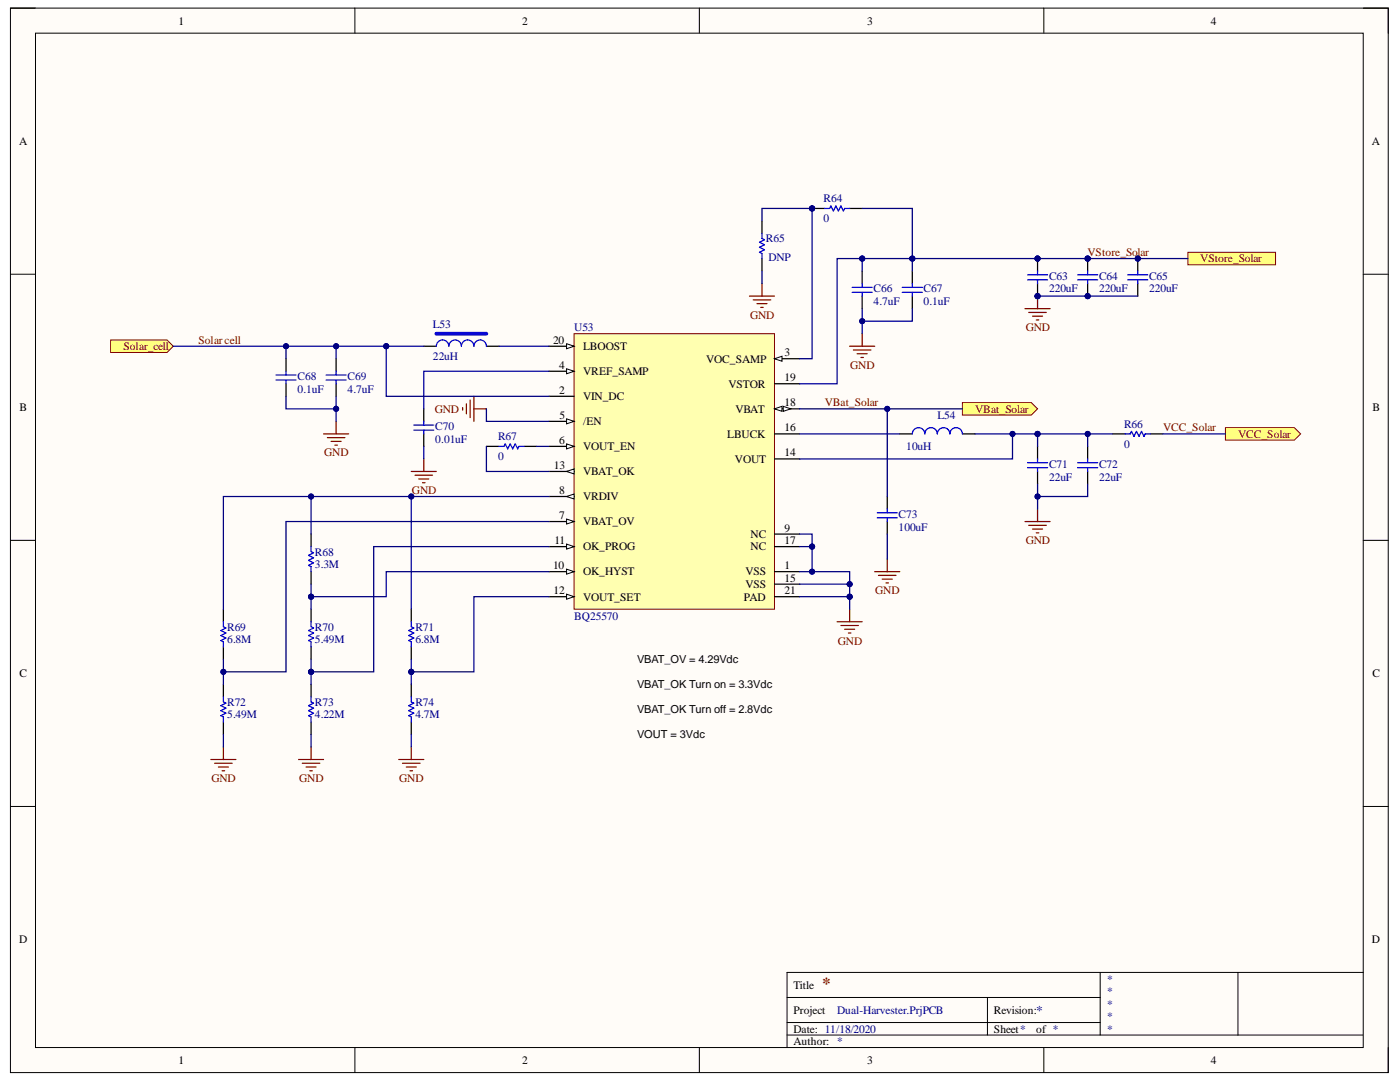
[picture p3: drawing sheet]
<svg xmlns="http://www.w3.org/2000/svg" width="279mm" height="216mm" viewBox="0 0 279 216" stroke-linecap="round" stroke-linejoin="round" font-family="sans-serif">
<path d="M2.1 1.6h275v212.4h-275z" fill-rule="evenodd" fill="#fffcf8"/>
<path d="M2.1 1.6h275v212.4h-275z" fill="none" stroke="#000" stroke-width=".2"/>
<path d="M7.1 6.6h265v202.4h-265z" fill-rule="evenodd" fill="#fffcf8"/>
<g fill="none" stroke="#000" stroke-width=".2">
<path d="M2.1 1.6h5M7.1 6.6h265v202.4h-265zM70.8 1.6v5M139.6 1.6v5M208.3 1.6v5M272.1 1.6h5v5M2.1 54.7h5M272.1 54.7h5M2.1 107.8h5M272.1 107.8h5M2.1 160.9h5M272.1 160.9h5"/>
<path d="M157.1 199h62.5M197.1 199v7.5M219.6 194v12.5M247.1 194v12.5M272.1 194h-115v15M70.8 209v5M139.6 209v5M157.1 206.5h115M157.1 204h62.5M208.3 209v5M277.1 209v5"/>
</g>
<circle cx="162.1" cy="41.6" r=".5" fill="#000080"/>
<circle cx="162.1" cy="41.6" r=".5" fill="none" stroke="#000080" stroke-width=".2"/>
<path d="M162.1 41.6h2.5M169.6 41.6h2.5" fill="none" stroke="#000" stroke-width=".25"/>
<circle cx="162.1" cy="41.6" r=".5" fill="#000080"/>
<circle cx="162.1" cy="41.6" r=".5" fill="none" stroke="#000080" stroke-width=".2"/>
<path d="M164.6 41.6h1l.2-.5 .5 1 .5-1 .5 1 .5-1 .5 1 .3-.5h1" fill="none" stroke="#00f" stroke-width=".25"/>
<circle cx="217.1" cy="51.6" r=".5" fill="#000080"/>
<circle cx="217.1" cy="51.6" r=".5" fill="none" stroke="#000080" stroke-width=".2"/>
<path d="M152.1 44.1v2.5M152.1 51.6v2.5" fill="none" stroke="#000" stroke-width=".25"/>
<path d="M152.1 46.6v1l.5 .2-1 .5 1 .5-1 .5 1 .5-1 .5 .5 .3v1" fill="none" stroke="#00f" stroke-width=".25"/>
<path d="M149.6 59.1h5M150.3 59.8h3.5M152.1 56.6v2.5M207.1 59.1v2.5M151.1 60.6h2M151.8 61.3h.5M204.6 61.6h5M205.3 62.3h3.5M206.1 63.1h2M206.8 63.8h.5" fill="none" stroke="#800000" stroke-width=".25"/>
<circle cx="207.1" cy="59.1" r=".5" fill="#000080"/>
<circle cx="207.1" cy="59.1" r=".5" fill="none" stroke="#000080" stroke-width=".2"/>
<circle cx="207.1" cy="59.1" r=".5" fill="#000080"/>
<circle cx="207.1" cy="59.1" r=".5" fill="none" stroke="#000080" stroke-width=".2"/>
<circle cx="207.1" cy="51.6" r=".5" fill="#000080"/>
<circle cx="207.1" cy="51.6" r=".5" fill="none" stroke="#000080" stroke-width=".2"/>
<path d="M207.1 56.6v2.5" fill="none" stroke="#000" stroke-width=".25"/>
<circle cx="207.1" cy="59.1" r=".5" fill="#000080"/>
<circle cx="207.1" cy="59.1" r=".5" fill="none" stroke="#000080" stroke-width=".2"/>
<path d="M207.1 51.6v2.5" fill="none" stroke="#000" stroke-width=".25"/>
<circle cx="207.1" cy="51.6" r=".5" fill="#000080"/>
<circle cx="207.1" cy="51.6" r=".5" fill="none" stroke="#000080" stroke-width=".2"/>
<path d="M205.1 54.8h4M205.1 55.8h4M207.1 54.1v.7M207.1 55.8v.8" fill="none" stroke="#00f" stroke-width=".25"/>
<circle cx="227.1" cy="51.6" r=".5" fill="#000080"/>
<circle cx="227.1" cy="51.6" r=".5" fill="none" stroke="#000080" stroke-width=".2"/>
<path d="M227.1 51.6v2.5M227.1 56.6v2.5" fill="none" stroke="#000" stroke-width=".25"/>
<circle cx="227.1" cy="51.6" r=".5" fill="#000080"/>
<circle cx="227.1" cy="51.6" r=".5" fill="none" stroke="#000080" stroke-width=".2"/>
<path d="M225.1 54.8h4M225.1 55.8h4M227.1 54.1v.7M227.1 55.8v.8" fill="none" stroke="#00f" stroke-width=".25"/>
<circle cx="217.1" cy="59.1" r=".5" fill="#000080"/>
<circle cx="217.1" cy="59.1" r=".5" fill="none" stroke="#000080" stroke-width=".2"/>
<circle cx="217.1" cy="51.6" r=".5" fill="#000080"/>
<circle cx="217.1" cy="51.6" r=".5" fill="none" stroke="#000080" stroke-width=".2"/>
<path d="M217.1 56.6v2.5" fill="none" stroke="#000" stroke-width=".25"/>
<circle cx="217.1" cy="59.1" r=".5" fill="#000080"/>
<circle cx="217.1" cy="59.1" r=".5" fill="none" stroke="#000080" stroke-width=".2"/>
<path d="M217.1 51.6v2.5" fill="none" stroke="#000" stroke-width=".25"/>
<circle cx="217.1" cy="51.6" r=".5" fill="#000080"/>
<circle cx="217.1" cy="51.6" r=".5" fill="none" stroke="#000080" stroke-width=".2"/>
<g fill="none" stroke="#00f" stroke-width=".25">
<path d="M170.1 57.3h4M170.1 58.3h4M172.1 56.6v.7M172.1 58.3v.8M180.1 57.3h4M180.1 58.3h4M182.1 56.6v.7M182.1 58.3v.8M215.1 54.8h4M215.1 55.8h4M217.1 54.1v.7M217.1 55.8v.8"/>
<path d="M55.1 74.8h4M55.1 75.8h4M57.1 74.1v.7M57.1 75.8v.8M65.1 74.8h4M65.1 75.8h4M67.1 74.1v.7M67.1 75.8v.8M87.1 69.1a1.25 1.25 0 0 1 1.2-1.3 1.25 1.25 0 0 1 1.3 1.3 1.25 1.25 0 0 1 1.2-1.3 1.25 1.25 0 0 1 1.3 1.3 1.25 1.25 0 0 1 1.2-1.3 1.25 1.25 0 0 1 1.3 1.3 1.25 1.25 0 0 1 1.2-1.3 1.25 1.25 0 0 1 1.3 1.3M82.6 84.8h4M82.6 85.8h4M84.6 84.1v.7"/>
<path d="M84.6 85.8v.8M99.6 89.1h1l.2-.5 .5 1 .5-1 .5 1 .5-1 .5 1 .3-.5h1M182.1 86.6a1.25 1.25 0 0 1 1.2-1.3 1.25 1.25 0 0 1 1.3 1.3 1.25 1.25 0 0 1 1.2-1.3 1.25 1.25 0 0 1 1.3 1.3 1.25 1.25 0 0 1 1.2-1.3 1.25 1.25 0 0 1 1.3 1.3 1.25 1.25 0 0 1 1.2-1.3 1.25 1.25 0 0 1 1.3 1.3M224.6 86.6h1l.2-.5 .5 1 .5-1 .5 1 .5-1 .5 1 .3-.5h1"/>
</g>
<g fill="none" stroke="#000" stroke-width=".25">
<path d="M172.1 54.1v2.5M172.1 59.1v2.5M182.1 54.1v2.5M182.1 59.1v2.5M57.1 71.6v2.5M57.1 76.6v2.5M67.1 71.6v2.5M67.1 76.6v2.5M84.6 69.1h2.5M97.1 69.1h2.5M84.6 81.6v2.5M84.6 86.6v2.5"/>
<path d="M97.1 89.1h2.5M104.6 89.1h2.5M179.6 86.6h2.5M192.1 86.6h2.5M222.1 86.6h2.5M229.6 86.6h2.5"/>
</g>
<g fill="none" stroke="#800000" stroke-width=".25">
<path d="M93.8 79.8v3.5M94.6 79.1v5M169.6 69.1h5M170.3 69.8h3.5M171.1 70.6h2M171.8 71.3h.5M172.1 66.6v2.5M64.6 86.6h5M65.3 87.3h3.5M66.1 88.1h2M66.8 88.8h.5M67.1 84.1v2.5"/>
<path d="M82.1 94.1h5M82.8 94.8h3.5M83.6 95.6h2M84.3 96.3h.5M84.6 91.6v2.5M92.3 81.3v.5M93.1 80.6v2M94.6 81.6h2.5"/>
</g>
<path d="M87.1 66.6h10" fill="none" stroke="#00f" stroke-width=".75"/>
<path d="M114.6 66.6h40v55h-40z" fill-rule="evenodd" fill="#ffffb0"/>
<path d="M114.6 66.6h40v55h-40z" fill="none" stroke="#800000" stroke-width=".2"/>
<path d="M109.6 69.1h5" fill="none" stroke="#000" stroke-width=".25"/>
<path d="M113.1 68.6l1.5 .5-1.5 .5z" fill="#f8fcff"/>
<path d="M113.1 68.6l1.5 .5-1.5 .5z" fill="none" stroke="#000" stroke-width=".2"/>
<path d="M109.6 74.1h5" fill="none" stroke="#000" stroke-width=".25"/>
<path d="M113.1 73.6l1.5 .5-1.5 .5z" fill="#f8fcff"/>
<path d="M113.1 73.6l1.5 .5-1.5 .5z" fill="none" stroke="#000" stroke-width=".2"/>
<path d="M109.6 79.1h5M109.6 84.1h5" fill="none" stroke="#000" stroke-width=".25"/>
<path d="M113.1 83.6l1.5 .5-1.5 .5z" fill="#f8fcff"/>
<path d="M113.1 83.6l1.5 .5-1.5 .5z" fill="none" stroke="#000" stroke-width=".2"/>
<path d="M109.6 89.1h5" fill="none" stroke="#000" stroke-width=".25"/>
<path d="M113.1 88.6l1.5 .5-1.5 .5z" fill="#f8fcff"/>
<path d="M113.1 88.6l1.5 .5-1.5 .5z" fill="none" stroke="#000" stroke-width=".2"/>
<path d="M109.6 94.1h5" fill="none" stroke="#000" stroke-width=".25"/>
<path d="M113.1 94.1l1.5-.5v1z" fill="#f8fcff"/>
<path d="M113.1 94.1l1.5-.5v1z" fill="none" stroke="#000" stroke-width=".2"/>
<path d="M109.6 99.1h5" fill="none" stroke="#000" stroke-width=".25"/>
<path d="M113.1 99.1l1.5-.5v1z" fill="#f8fcff"/>
<path d="M113.1 99.1l1.5-.5v1z" fill="none" stroke="#000" stroke-width=".2"/>
<path d="M109.6 104.1h5" fill="none" stroke="#000" stroke-width=".25"/>
<path d="M113.1 103.6l1.5 .5-1.5 .5z" fill="#f8fcff"/>
<path d="M113.1 103.6l1.5 .5-1.5 .5z" fill="none" stroke="#000" stroke-width=".2"/>
<path d="M109.6 109.1h5" fill="none" stroke="#000" stroke-width=".25"/>
<path d="M113.1 108.6l1.5 .5-1.5 .5z" fill="#f8fcff"/>
<path d="M113.1 108.6l1.5 .5-1.5 .5z" fill="none" stroke="#000" stroke-width=".2"/>
<path d="M109.6 114.1h5" fill="none" stroke="#000" stroke-width=".25"/>
<path d="M113.1 113.6l1.5 .5-1.5 .5z" fill="#f8fcff"/>
<path d="M113.1 113.6l1.5 .5-1.5 .5z" fill="none" stroke="#000" stroke-width=".2"/>
<path d="M109.6 119.1h5" fill="none" stroke="#000" stroke-width=".25"/>
<path d="M113.1 118.6l1.5 .5-1.5 .5z" fill="#f8fcff"/>
<path d="M113.1 118.6l1.5 .5-1.5 .5z" fill="none" stroke="#000" stroke-width=".2"/>
<path d="M154.6 91.6h5M154.6 86.6h5M154.6 81.6h5M154.6 119.1h5M154.6 116.6h5M154.6 114.1h5M154.6 109.1h5M154.6 106.6h5" fill="none" stroke="#000" stroke-width=".25"/>
<path d="M154.6 81.6l1.5-.5v1z" fill="#f8fcff"/>
<path d="M154.6 81.6l1.5-.5v1z" fill="none" stroke="#000" stroke-width=".2"/>
<path d="M156.3 81.1l1.5 .5-1.5 .5z" fill="#f8fcff"/>
<path d="M156.3 81.1l1.5 .5-1.5 .5z" fill="none" stroke="#000" stroke-width=".2"/>
<path d="M154.6 76.6h5M154.6 71.6h5" fill="none" stroke="#000" stroke-width=".25"/>
<path d="M154.6 71.6l1.5-.5v1z" fill="#f8fcff"/>
<path d="M154.6 71.6l1.5-.5v1z" fill="none" stroke="#000" stroke-width=".2"/>
<g fill="none" stroke="#000" stroke-width=".25">
<path d="M177.1 99.1v2.5M207.1 89.1v2.5M207.1 94.1v2.5M217.1 89.1v2.5M217.1 94.1v2.5M62.1 106.6v2.5M62.1 114.1v2.5M177.1 104.1v2.5M44.6 121.6v2.5M44.6 129.1v2.5M44.6 136.6v2.5M62.1 121.6v2.5"/>
<path d="M62.1 129.1v2.5M62.1 136.6v2.5M82.1 121.6v2.5M82.1 129.1v2.5M82.1 136.6v2.5M44.6 144.1v2.4M62.1 144.1v2.4M82.1 144.1v2.4"/>
</g>
<g fill="none" stroke="#00f" stroke-width=".25">
<path d="M205.1 92.3h4M205.1 93.3h4M207.1 91.6v.7M207.1 93.3v.8M215.1 92.3h4M215.1 93.3h4M217.1 91.6v.7M217.1 93.3v.8M62.1 109.1v1l.5 .2-1 .5 1 .5-1 .5 1 .5-1 .5 .5 .3v1M175.1 102.3h4M175.1 103.3h4M177.1 101.6v.7"/>
<path d="M177.1 103.3v.8M44.6 124.1v1l.5 .2-1 .5 1 .5-1 .5 1 .5-1 .5 .5 .3v1M44.6 139.1v1l.5 .2-1 .5 1 .5-1 .5 1 .5-1 .5 .5 .3v1M62.1 124.1v1l.5 .2-1 .5 1 .5-1 .5 1 .5-1 .5 .5 .3v1M62.1 139.1v1l.5 .2-1 .5 1 .5-1 .5 1 .5-1 .5 .5 .3v1M82.1 124.1v1l.5 .2-1 .5 1 .5-1 .5 1 .5-1 .5 .5 .3v1M82.1 139.1v1l.5 .2-1 .5 1 .5-1 .5 1 .5-1 .5 .5 .3v1"/>
</g>
<g fill="none" stroke="#800000" stroke-width=".25">
<path d="M174.6 114.1h5M175.3 114.8h3.5M176.1 115.6h2M176.8 116.3h.5M177.1 111.6v2.5M204.6 104.1h5M205.3 104.8h3.5M206.1 105.6h2M206.8 106.3h.5M207.1 101.6v2.5M167.1 124.1h5M167.8 124.8h3.5"/>
<path d="M168.6 125.6h2M169.3 126.3h.5M169.6 121.6v2.5M42.1 151.5h5M42.8 152.3h3.5M43.6 153h2M44.3 153.8h.5M44.6 149v2.5M59.6 151.5h5M60.3 152.3h3.5M61.1 153h2M61.8 153.8h.5"/>
<path d="M62.1 149v2.5M79.6 151.5h5M80.3 152.3h3.5M81.1 153h2M81.8 153.8h.5M82.1 149v2.5"/>
</g>
<path d="M22.1 67.8h11.2l1.3 1.3-1.3 1.2h-11.2z" fill-rule="evenodd" fill="#ffff80"/>
<path d="M22.1 67.8h11.2l1.3 1.3-1.3 1.2h-11.2z" fill="none" stroke="#800000" stroke-width=".2"/>
<path d="M244.6 85.3h13.7l1.3 1.3-1.3 1.2h-13.7z" fill-rule="evenodd" fill="#ffff80"/>
<path d="M244.6 85.3h13.7l1.3 1.3-1.3 1.2h-13.7z" fill="none" stroke="#800000" stroke-width=".2"/>
<path d="M192.1 80.3h13.7l1.3 1.3-1.3 1.2h-13.7z" fill-rule="evenodd" fill="#ffff80"/>
<path d="M192.1 80.3h13.7l1.3 1.3-1.3 1.2h-13.7z" fill="none" stroke="#800000" stroke-width=".2"/>
<path d="M237.1 50.3h17.5v2.5h-17.5z" fill-rule="evenodd" fill="#ffff80"/>
<path d="M237.1 50.3h17.5v2.5h-17.5z" fill="none" stroke="#800000" stroke-width=".2"/>
<path d="M162.1 41.6h-10v2.5" fill="none" stroke="#000080" stroke-width=".25"/>
<circle cx="162.1" cy="41.6" r=".5" fill="#000080"/>
<circle cx="162.1" cy="41.6" r=".5" fill="none" stroke="#000080" stroke-width=".2"/>
<path d="M172.1 51.6h10" fill="none" stroke="#000080" stroke-width=".25"/>
<circle cx="172.1" cy="51.6" r=".5" fill="#000080"/>
<circle cx="172.1" cy="51.6" r=".5" fill="none" stroke="#000080" stroke-width=".2"/>
<circle cx="182.1" cy="51.6" r=".5" fill="#000080"/>
<circle cx="182.1" cy="51.6" r=".5" fill="none" stroke="#000080" stroke-width=".2"/>
<path d="M182.1 51.6h25" fill="none" stroke="#000080" stroke-width=".25"/>
<circle cx="182.1" cy="51.6" r=".5" fill="#000080"/>
<circle cx="182.1" cy="51.6" r=".5" fill="none" stroke="#000080" stroke-width=".2"/>
<circle cx="207.1" cy="51.6" r=".5" fill="#000080"/>
<circle cx="207.1" cy="51.6" r=".5" fill="none" stroke="#000080" stroke-width=".2"/>
<path d="M172.1 51.6v2.5" fill="none" stroke="#000080" stroke-width=".25"/>
<circle cx="172.1" cy="51.6" r=".5" fill="#000080"/>
<circle cx="172.1" cy="51.6" r=".5" fill="none" stroke="#000080" stroke-width=".2"/>
<path d="M152.1 54.1v2.5M162.1 41.6v30h-2.5" fill="none" stroke="#000080" stroke-width=".25"/>
<circle cx="162.1" cy="41.6" r=".5" fill="#000080"/>
<circle cx="162.1" cy="41.6" r=".5" fill="none" stroke="#000080" stroke-width=".2"/>
<path d="M207.1 59.1h20" fill="none" stroke="#000080" stroke-width=".25"/>
<circle cx="207.1" cy="59.1" r=".5" fill="#000080"/>
<circle cx="207.1" cy="59.1" r=".5" fill="none" stroke="#000080" stroke-width=".2"/>
<circle cx="217.1" cy="59.1" r=".5" fill="#000080"/>
<circle cx="217.1" cy="59.1" r=".5" fill="none" stroke="#000080" stroke-width=".2"/>
<path d="M182.1 61.6v2.5h-10" fill="none" stroke="#000080" stroke-width=".25"/>
<circle cx="172.1" cy="64.1" r=".5" fill="#000080"/>
<circle cx="172.1" cy="64.1" r=".5" fill="none" stroke="#000080" stroke-width=".2"/>
<path d="M172.1 51.6h-5v25h-7.5" fill="none" stroke="#000080" stroke-width=".25"/>
<circle cx="172.1" cy="51.6" r=".5" fill="#000080"/>
<circle cx="172.1" cy="51.6" r=".5" fill="none" stroke="#000080" stroke-width=".2"/>
<path d="M77.1 69.1h7.5M99.6 69.1h10" fill="none" stroke="#000080" stroke-width=".25"/>
<circle cx="77.1" cy="69.1" r=".5" fill="#000080"/>
<circle cx="77.1" cy="69.1" r=".5" fill="none" stroke="#000080" stroke-width=".2"/>
<path d="M34.6 69.1h22.5" fill="none" stroke="#000080" stroke-width=".25"/>
<circle cx="57.1" cy="69.1" r=".5" fill="#000080"/>
<circle cx="57.1" cy="69.1" r=".5" fill="none" stroke="#000080" stroke-width=".2"/>
<path d="M67.1 69.1v2.5" fill="none" stroke="#000080" stroke-width=".25"/>
<circle cx="67.1" cy="69.1" r=".5" fill="#000080"/>
<circle cx="67.1" cy="69.1" r=".5" fill="none" stroke="#000080" stroke-width=".2"/>
<path d="M77.1 69.1v10h32.5" fill="none" stroke="#000080" stroke-width=".25"/>
<circle cx="77.1" cy="69.1" r=".5" fill="#000080"/>
<circle cx="77.1" cy="69.1" r=".5" fill="none" stroke="#000080" stroke-width=".2"/>
<path d="M57.1 79.1v2.5h10M109.6 74.1h-25v7.5" fill="none" stroke="#000080" stroke-width=".25"/>
<circle cx="67.1" cy="81.6" r=".5" fill="#000080"/>
<circle cx="67.1" cy="81.6" r=".5" fill="none" stroke="#000080" stroke-width=".2"/>
<path d="M97.1 81.6v2.5h12.5M159.6 86.6h20M194.6 86.6h7.5" fill="none" stroke="#000080" stroke-width=".25"/>
<circle cx="202.1" cy="86.6" r=".5" fill="#000080"/>
<circle cx="202.1" cy="86.6" r=".5" fill="none" stroke="#000080" stroke-width=".2"/>
<path d="M217.1 86.6h5" fill="none" stroke="#000080" stroke-width=".25"/>
<circle cx="217.1" cy="86.6" r=".5" fill="#000080"/>
<circle cx="217.1" cy="86.6" r=".5" fill="none" stroke="#000080" stroke-width=".2"/>
<path d="M207.1 86.6h10v2.5" fill="none" stroke="#000080" stroke-width=".25"/>
<circle cx="207.1" cy="86.6" r=".5" fill="#000080"/>
<circle cx="207.1" cy="86.6" r=".5" fill="none" stroke="#000080" stroke-width=".2"/>
<circle cx="217.1" cy="86.6" r=".5" fill="#000080"/>
<circle cx="217.1" cy="86.6" r=".5" fill="none" stroke="#000080" stroke-width=".2"/>
<path d="M207.1 86.6v2.5" fill="none" stroke="#000080" stroke-width=".25"/>
<circle cx="207.1" cy="86.6" r=".5" fill="#000080"/>
<circle cx="207.1" cy="86.6" r=".5" fill="none" stroke="#000080" stroke-width=".2"/>
<path d="M207.1 86.6h-5v5h-42.5" fill="none" stroke="#000080" stroke-width=".25"/>
<circle cx="207.1" cy="86.6" r=".5" fill="#000080"/>
<circle cx="207.1" cy="86.6" r=".5" fill="none" stroke="#000080" stroke-width=".2"/>
<circle cx="202.1" cy="86.6" r=".5" fill="#000080"/>
<circle cx="202.1" cy="86.6" r=".5" fill="none" stroke="#000080" stroke-width=".2"/>
<path d="M107.1 89.1h2.5M159.6 81.6h17.5v17.5" fill="none" stroke="#000080" stroke-width=".25"/>
<circle cx="177.1" cy="81.6" r=".5" fill="#000080"/>
<circle cx="177.1" cy="81.6" r=".5" fill="none" stroke="#000080" stroke-width=".2"/>
<path d="M84.6 89.1v2.5M97.1 89.1v5h12.5M217.1 96.6v2.5h-10" fill="none" stroke="#000080" stroke-width=".25"/>
<circle cx="207.1" cy="99.1" r=".5" fill="#000080"/>
<circle cx="207.1" cy="99.1" r=".5" fill="none" stroke="#000080" stroke-width=".2"/>
<path d="M62.1 99.1v7.5" fill="none" stroke="#000080" stroke-width=".25"/>
<circle cx="62.1" cy="99.1" r=".5" fill="#000080"/>
<circle cx="62.1" cy="99.1" r=".5" fill="none" stroke="#000080" stroke-width=".2"/>
<path d="M159.6 106.6h2.5v2.5" fill="none" stroke="#000080" stroke-width=".25"/>
<circle cx="162.1" cy="109.1" r=".5" fill="#000080"/>
<circle cx="162.1" cy="109.1" r=".5" fill="none" stroke="#000080" stroke-width=".2"/>
<path d="M159.6 109.1h2.5M177.1 106.6v5" fill="none" stroke="#000080" stroke-width=".25"/>
<circle cx="162.1" cy="109.1" r=".5" fill="#000080"/>
<circle cx="162.1" cy="109.1" r=".5" fill="none" stroke="#000080" stroke-width=".2"/>
<path d="M82.1 99.1v22.5" fill="none" stroke="#000080" stroke-width=".25"/>
<circle cx="82.1" cy="99.1" r=".5" fill="#000080"/>
<circle cx="82.1" cy="99.1" r=".5" fill="none" stroke="#000080" stroke-width=".2"/>
<path d="M162.1 109.1v5" fill="none" stroke="#000080" stroke-width=".25"/>
<circle cx="162.1" cy="109.1" r=".5" fill="#000080"/>
<circle cx="162.1" cy="109.1" r=".5" fill="none" stroke="#000080" stroke-width=".2"/>
<circle cx="162.1" cy="114.1" r=".5" fill="#000080"/>
<circle cx="162.1" cy="114.1" r=".5" fill="none" stroke="#000080" stroke-width=".2"/>
<path d="M109.6 114.1h-32.5v5h-15" fill="none" stroke="#000080" stroke-width=".25"/>
<circle cx="62.1" cy="119.1" r=".5" fill="#000080"/>
<circle cx="62.1" cy="119.1" r=".5" fill="none" stroke="#000080" stroke-width=".2"/>
<path d="M159.6 116.6h10" fill="none" stroke="#000080" stroke-width=".25"/>
<circle cx="169.6" cy="116.6" r=".5" fill="#000080"/>
<circle cx="169.6" cy="116.6" r=".5" fill="none" stroke="#000080" stroke-width=".2"/>
<path d="M62.1 116.6v2.5" fill="none" stroke="#000080" stroke-width=".25"/>
<circle cx="62.1" cy="119.1" r=".5" fill="#000080"/>
<circle cx="62.1" cy="119.1" r=".5" fill="none" stroke="#000080" stroke-width=".2"/>
<path d="M109.6 104.1h-52.5v30h-12.5" fill="none" stroke="#000080" stroke-width=".25"/>
<circle cx="44.6" cy="134.1" r=".5" fill="#000080"/>
<circle cx="44.6" cy="134.1" r=".5" fill="none" stroke="#000080" stroke-width=".2"/>
<path d="M159.6 119.1h10" fill="none" stroke="#000080" stroke-width=".25"/>
<circle cx="169.6" cy="119.1" r=".5" fill="#000080"/>
<circle cx="169.6" cy="119.1" r=".5" fill="none" stroke="#000080" stroke-width=".2"/>
<path d="M169.6 119.1v2.5" fill="none" stroke="#000080" stroke-width=".25"/>
<circle cx="169.6" cy="119.1" r=".5" fill="#000080"/>
<circle cx="169.6" cy="119.1" r=".5" fill="none" stroke="#000080" stroke-width=".2"/>
<path d="M62.1 119.1v2.5" fill="none" stroke="#000080" stroke-width=".25"/>
<circle cx="62.1" cy="119.1" r=".5" fill="#000080"/>
<circle cx="62.1" cy="119.1" r=".5" fill="none" stroke="#000080" stroke-width=".2"/>
<path d="M109.6 109.1h-35v25h-12.5" fill="none" stroke="#000080" stroke-width=".25"/>
<circle cx="62.1" cy="134.1" r=".5" fill="#000080"/>
<circle cx="62.1" cy="134.1" r=".5" fill="none" stroke="#000080" stroke-width=".2"/>
<path d="M109.6 119.1h-15v15h-12.5" fill="none" stroke="#000080" stroke-width=".25"/>
<circle cx="82.1" cy="134.1" r=".5" fill="#000080"/>
<circle cx="82.1" cy="134.1" r=".5" fill="none" stroke="#000080" stroke-width=".2"/>
<path d="M82.1 131.6v2.5" fill="none" stroke="#000080" stroke-width=".25"/>
<circle cx="82.1" cy="134.1" r=".5" fill="#000080"/>
<circle cx="82.1" cy="134.1" r=".5" fill="none" stroke="#000080" stroke-width=".2"/>
<path d="M62.1 131.6v2.5" fill="none" stroke="#000080" stroke-width=".25"/>
<circle cx="62.1" cy="134.1" r=".5" fill="#000080"/>
<circle cx="62.1" cy="134.1" r=".5" fill="none" stroke="#000080" stroke-width=".2"/>
<path d="M82.1 134.1v2.5" fill="none" stroke="#000080" stroke-width=".25"/>
<circle cx="82.1" cy="134.1" r=".5" fill="#000080"/>
<circle cx="82.1" cy="134.1" r=".5" fill="none" stroke="#000080" stroke-width=".2"/>
<path d="M62.1 134.1v2.5" fill="none" stroke="#000080" stroke-width=".25"/>
<circle cx="62.1" cy="134.1" r=".5" fill="#000080"/>
<circle cx="62.1" cy="134.1" r=".5" fill="none" stroke="#000080" stroke-width=".2"/>
<path d="M109.6 99.1h-65v22.5M44.6 146.5v2.5M62.1 146.5v2.5M82.1 146.5v2.5" fill="none" stroke="#000080" stroke-width=".25"/>
<circle cx="82.1" cy="99.1" r=".5" fill="#000080"/>
<circle cx="82.1" cy="99.1" r=".5" fill="none" stroke="#000080" stroke-width=".2"/>
<circle cx="62.1" cy="99.1" r=".5" fill="#000080"/>
<circle cx="62.1" cy="99.1" r=".5" fill="none" stroke="#000080" stroke-width=".2"/>
<path d="M77.1 69.1h-20v2.5" fill="none" stroke="#000080" stroke-width=".25"/>
<circle cx="77.1" cy="69.1" r=".5" fill="#000080"/>
<circle cx="77.1" cy="69.1" r=".5" fill="none" stroke="#000080" stroke-width=".2"/>
<circle cx="67.1" cy="69.1" r=".5" fill="#000080"/>
<circle cx="67.1" cy="69.1" r=".5" fill="none" stroke="#000080" stroke-width=".2"/>
<circle cx="57.1" cy="69.1" r=".5" fill="#000080"/>
<circle cx="57.1" cy="69.1" r=".5" fill="none" stroke="#000080" stroke-width=".2"/>
<path d="M159.6 114.1h10v5" fill="none" stroke="#000080" stroke-width=".25"/>
<circle cx="162.1" cy="114.1" r=".5" fill="#000080"/>
<circle cx="162.1" cy="114.1" r=".5" fill="none" stroke="#000080" stroke-width=".2"/>
<circle cx="169.6" cy="116.6" r=".5" fill="#000080"/>
<circle cx="169.6" cy="116.6" r=".5" fill="none" stroke="#000080" stroke-width=".2"/>
<circle cx="169.6" cy="119.1" r=".5" fill="#000080"/>
<circle cx="169.6" cy="119.1" r=".5" fill="none" stroke="#000080" stroke-width=".2"/>
<path d="M172.1 41.6h10v12.5" fill="none" stroke="#000080" stroke-width=".25"/>
<circle cx="182.1" cy="51.6" r=".5" fill="#000080"/>
<circle cx="182.1" cy="51.6" r=".5" fill="none" stroke="#000080" stroke-width=".2"/>
<path d="M207.1 51.6h30" fill="none" stroke="#000080" stroke-width=".25"/>
<circle cx="207.1" cy="51.6" r=".5" fill="#000080"/>
<circle cx="207.1" cy="51.6" r=".5" fill="none" stroke="#000080" stroke-width=".2"/>
<circle cx="217.1" cy="51.6" r=".5" fill="#000080"/>
<circle cx="217.1" cy="51.6" r=".5" fill="none" stroke="#000080" stroke-width=".2"/>
<circle cx="227.1" cy="51.6" r=".5" fill="#000080"/>
<circle cx="227.1" cy="51.6" r=".5" fill="none" stroke="#000080" stroke-width=".2"/>
<path d="M44.6 131.6v5" fill="none" stroke="#000080" stroke-width=".25"/>
<circle cx="44.6" cy="134.1" r=".5" fill="#000080"/>
<circle cx="44.6" cy="134.1" r=".5" fill="none" stroke="#000080" stroke-width=".2"/>
<path d="M67.1 79.1v5" fill="none" stroke="#000080" stroke-width=".25"/>
<circle cx="67.1" cy="81.6" r=".5" fill="#000080"/>
<circle cx="67.1" cy="81.6" r=".5" fill="none" stroke="#000080" stroke-width=".2"/>
<path d="M172.1 61.6v5" fill="none" stroke="#000080" stroke-width=".25"/>
<circle cx="172.1" cy="64.1" r=".5" fill="#000080"/>
<circle cx="172.1" cy="64.1" r=".5" fill="none" stroke="#000080" stroke-width=".2"/>
<path d="M207.1 96.6v5" fill="none" stroke="#000080" stroke-width=".25"/>
<circle cx="207.1" cy="99.1" r=".5" fill="#000080"/>
<circle cx="207.1" cy="99.1" r=".5" fill="none" stroke="#000080" stroke-width=".2"/>
<path d="M177.1 81.6h15M232.1 86.6h12.5" fill="none" stroke="#000080" stroke-width=".25"/>
<circle cx="177.1" cy="81.6" r=".5" fill="#000080"/>
<circle cx="177.1" cy="81.6" r=".5" fill="none" stroke="#000080" stroke-width=".2"/>
<text font-size="3.4" fill="#800000" x="164.1" y="197.3">*</text>
<text font-size="2.7" fill="#000080" x="206.8" y="202.4">*</text>
<g font-size="2.3">
<text x="35.6" y="4.9">1</text>
<text x="104.2" y="4.9">2</text>
<text x="173.1" y="4.9">3</text>
<text x="241.7" y="4.9">4</text>
<text x="3.8" y="28.9">A</text>
<text x="273.8" y="28.9">A</text>
<text x="110.4" y="68.6">20</text>
<text x="116.4" y="69.8">LBOOST</text>
<text x="156.6" y="71.1">3</text>
<text x="111.6" y="73.7">4</text>
<text x="116.4" y="74.8">VREF_SAMP</text>
<text x="140.9" y="72.4">VOC_SAMP</text>
<text x="145.4" y="77.4">VSTOR</text>
<text x="156.6" y="76.1">19</text>
<text x="3.9" y="82">B</text>
<text x="111.6" y="78.6">2</text>
<text x="111.7" y="83.6">5</text>
<text x="116.4" y="79.8">VIN_DC</text>
<text x="146.8" y="82.4">VBAT</text>
<text x="156.6" y="81.1">18</text>
<text x="273.9" y="82">B</text>
<text x="111.6" y="88.6">6</text>
<text x="116.4" y="84.9">/EN</text>
<text x="116.4" y="89.9">VOUT_EN</text>
<text x="145.2" y="87.4">LBUCK</text>
<text x="156.6" y="86.1">16</text>
<text x="110.6" y="93.6">13</text>
<text x="116.4" y="94.9">VBAT_OK</text>
<text x="146.7" y="92.3">VOUT</text>
<text x="156.6" y="91.1">14</text>
<text x="111.6" y="98.6">8</text>
<text x="116.4" y="99.9">VRDIV</text>
<text x="111.6" y="103.6">7</text>
<text x="116.4" y="104.9">VBAT_OV</text>
<text x="149.8" y="107.3">NC</text>
<text x="156.6" y="106.1">9</text>
<text x="110.4" y="113.6">10</text>
<text x="110.6" y="108.6">11</text>
<text x="116.4" y="109.8">OK_PROG</text>
<text x="149.8" y="109.8">NC</text>
<text x="156.6" y="113.6">1</text>
<text x="156.6" y="108.6">17</text>
<text x="110.5" y="118.6">12</text>
<text x="116.4" y="114.8">OK_HYST</text>
<text x="116.4" y="119.8">VOUT_SET</text>
<text x="148.4" y="119.8">PAD</text>
<text x="148.8" y="117.4">VSS</text>
<text x="148.8" y="114.8">VSS</text>
<text x="156.6" y="118.6">21</text>
<text x="156.6" y="116.1">15</text>
<text x="3.9" y="135.1">C</text>
<text x="273.9" y="135.1">C</text>
<text x="3.8" y="188.2">D</text>
<text x="273.8" y="188.2">D</text>
<text x="158.3" y="197.3">Title</text>
<text x="158.3" y="202.3">Project</text>
<text x="198.4" y="202.3">Revision:</text>
<text x="158.3" y="208.5">Author: *</text>
<text x="158.3" y="206.1">Date: 11/18/2020</text>
<text x="198.4" y="206.1">Sheet*</text>
<text x="206.8" y="206.1">of *</text>
<text x="35.6" y="212.3">1</text>
<text x="104.2" y="212.3">2</text>
<text x="173.1" y="212.3">3</text>
<text x="241.7" y="212.3">4</text>
</g>
<g font-size="2.3" fill="#000080">
<text x="164.4" y="40.3">R64</text>
<text x="164.4" y="44.4">0</text>
<text x="152.8" y="48.4">R65</text>
<text x="153.4" y="52.1">DNP</text>
<text x="174.3" y="58.3">C66</text>
<text x="184.3" y="58.3">C67</text>
<text x="209.4" y="58.3">220uF</text>
<text x="209.4" y="55.9">C63</text>
<text x="219.3" y="58.3">220uF</text>
<text x="219.3" y="55.9">C64</text>
<text x="229.3" y="58.3">220uF</text>
<text x="229.3" y="55.9">C65</text>
<text x="86.4" y="65.4">L53</text>
<text x="174.3" y="60.9">4.7uF</text>
<text x="184.3" y="60.9">0.1uF</text>
<text x="86.4" y="71.9">22uH</text>
<text x="114.6" y="66.1">U53</text>
<text x="59.4" y="75.9">C68</text>
<text x="69.4" y="75.9">C69</text>
<text x="59.4" y="78.4">0.1uF</text>
<text x="69.4" y="78.4">4.7uF</text>
<text x="187.1" y="83.6">L54</text>
<text x="86.9" y="88.4">0.01uF</text>
<text x="86.9" y="85.8">C70</text>
<text x="99.4" y="87.9">R67</text>
<text x="180.8" y="89.9">10uH</text>
<text x="224.3" y="89.4">0</text>
<text x="224.3" y="85.3">R66</text>
<text x="99.4" y="91.8">0</text>
<text x="209.4" y="95.9">22uF</text>
<text x="209.4" y="93.4">C71</text>
<text x="219.3" y="95.9">22uF</text>
<text x="219.3" y="93.4">C72</text>
<text x="179.3" y="105.9">100uF</text>
<text x="179.3" y="103.3">C73</text>
<text x="62.8" y="113.3">3.3M</text>
<text x="62.8" y="110.9">R68</text>
<text x="45.3" y="125.8">R69</text>
<text x="62.8" y="125.8">R70</text>
<text x="82.9" y="125.8">R71</text>
<text x="114.6" y="123.6">BQ25570</text>
<text x="45.3" y="128.4">6.8M</text>
<text x="62.8" y="128.4">5.49M</text>
<text x="82.9" y="128.4">6.8M</text>
<text x="45.3" y="143.3">5.49M</text>
<text x="45.3" y="140.8">R72</text>
<text x="62.8" y="143.3">4.22M</text>
<text x="62.8" y="140.8">R73</text>
<text x="82.9" y="143.3">4.7M</text>
<text x="82.9" y="140.8">R74</text>
<text x="220.9" y="196.1">*</text>
<text x="167.1" y="202.3">Dual-Harvester.PrjPCB</text>
<text x="220.9" y="198.5">*</text>
<text x="220.9" y="201.1">*</text>
<text x="220.9" y="203.5">*</text>
<text x="220.9" y="206.1">*</text>
</g>
<g font-size="2.3" fill="#800000">
<text x="217" y="51.2">VStore_Solar</text>
<text x="239.5" y="52.3">VStore_Solar</text>
<text x="149.7" y="63.6">GND</text>
<text x="24.6" y="69.8">Solar_cell</text>
<text x="39.6" y="68.6">Solar cell</text>
<text x="204.7" y="66.1">GND</text>
<text x="169.7" y="73.7">GND</text>
<text x="86.8" y="82.4">GND</text>
<text x="164.6" y="81.1">VBat_Solar</text>
<text x="194.6" y="82.4">VBat_Solar</text>
<text x="232.1" y="86.1">VCC_Solar</text>
<text x="247.1" y="87.4">VCC_Solar</text>
<text x="64.7" y="91.1">GND</text>
<text x="82.2" y="98.6">GND</text>
<text x="204.7" y="108.6">GND</text>
<text x="174.7" y="118.6">GND</text>
<text x="167.2" y="128.6">GND</text>
<text x="42.2" y="156.1">GND</text>
<text x="59.7" y="156.1">GND</text>
<text x="79.7" y="156.1">GND</text>
</g>
<g font-size="2.2">
<text x="127.1" y="132.3">VBAT_OV = 4.29Vdc</text>
<text x="127.1" y="137.3">VBAT_OK Turn on = 3.3Vdc</text>
<text x="127.1" y="142.3">VBAT_OK Turn off = 2.8Vdc</text>
<text x="127.1" y="147.3">VOUT = 3Vdc</text>
</g>
</svg>
